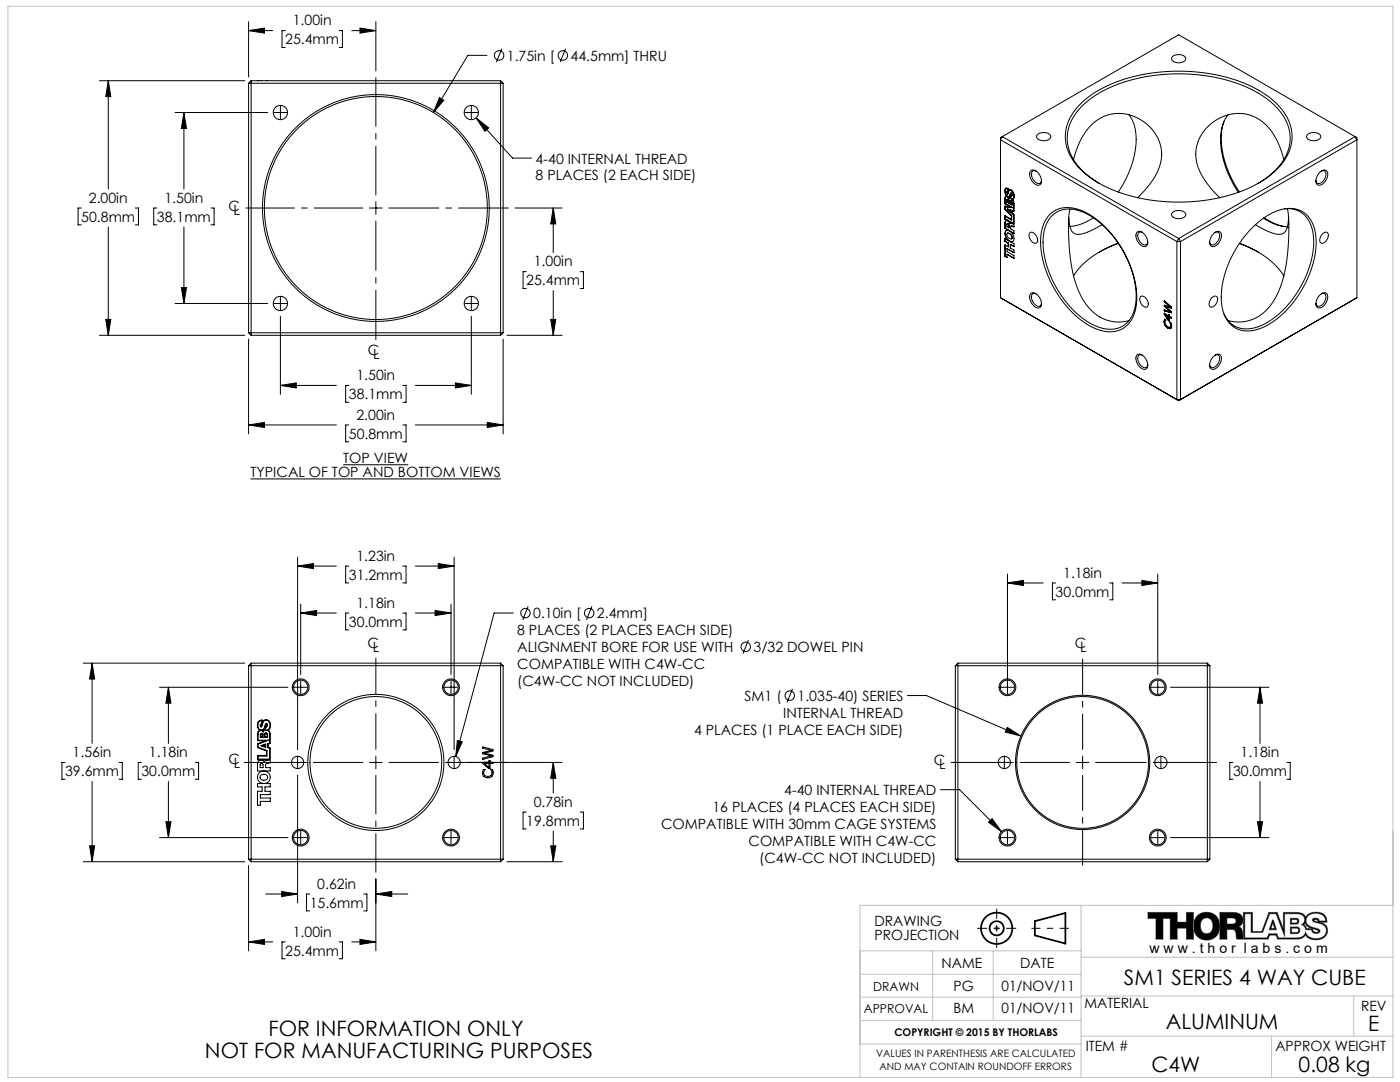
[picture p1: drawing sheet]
<svg xmlns="http://www.w3.org/2000/svg" width="279mm" height="216mm" viewBox="0 0 279 216" stroke-linecap="round" stroke-linejoin="round" font-family="sans-serif">
<g fill="none" stroke="#000" stroke-width=".2">
<path d="M19.8 16.1h29M21.6 16.1l.5 3.2h-1zM21.6 16.1v21.6M49.6 6.1l3.2-.5v1zM49.6 4.3v11M49.6 16.6v49.8M49.6 16.6h50.8M49.6 6.1h4.8M50.1 16.1v50.8M50.1 16.1l-.5 .5M50.1 16.1h49.8M51.5 16.1h.1"/>
<path d="M52.1 16.1h.1M53.3 16.1h.1M56.9 6.1h-.6v3.4h.6M67.7 6.1h.6v3.4h-.6M70.2 6.1h4.8M71.8 5.6l3.2 .5-3.2 .5zM75 4.3v9.9M87.7 19.5l.9 .5-2.1 2.5zM97.2 11h-3.8l-6.9 11.5M99.9 16.1v50.8M99.9 16.1l.5 .5M100.1 9.7l-1 2.7"/>
<path d="M100.4 16.6v49.8M112.9 9.7l-1.1 2.7M234 11.3a1.78 1.78 0 0 1 2.7 .4 1.62 1.62 0 0 1-2.5 .6l-.4-.5zM34.9 22.5h18.5M36.7 22.5l.5 3.1h-1zM36.7 22.5v15.2M54.7 22.5h2.5M56 21.2v2.5M92.8 22.5h2.5M94.1 21.2v2.5M95 23.5l2.5 2-.7 .7zM95 23.5l7.3 8h3.8"/>
<path d="M200 27.3l-.3 .6 35.2 20.3M200 27.3l35.2 20.3M200 27.3l-.3 .2v31.9M200 27.3l35.2-20.4 35.6 20.6v31.9M200.6 38.1l.1-.5 .2-.1 .3 .1v.6M200.6 38.1l.3 1M200.6 38.1h.1M200.6 39.7h.1M200.6 39.7v.9M200.7 39.1l-.1 .6M200.8 37.5l-.2 .6M200.8 39.2l.3 .1"/>
<path d="M200.8 39.2h.1M200.8 37.6l.4 .1M200.9 39.1l-.2 .1-.1 .5M201 38.4l.1 .3M201 39.9l.1-.2 .2 .2 .1 .6-.4-.2M201 38.4h.1M201 39.9h.1M201 39.9v.4M201 39.7v.2M201 38.1v.3M201.1 39.3l-.3-.1-.1 .3v1.1l1.5 .9-1.5-.3M201.1 39.3l.3 .4"/>
<path d="M201.1 39.3h.1M201.1 38.7h.1M201.1 38.3h.1M201.1 38.3v.3l.1-.3M201.1 38.6h.1M201.1 37.7l-.2-.1a.96 .96 0 0 0 .5 1.6l.2-.3M201.1 38.2h-.1v.2M201.2 38.3h.1M201.2 38.3h-.1M201.2 37.7l-.1 .5M201.2 37.7h-.1M201.2 38.2h-.1"/>
<path d="M201.2 39.9l.1 .2M201.2 39.9l-.1 .4 .2 .1M201.2 39.9h-.1M201.2 39.9h.1M201.2 38.3l-.1 .3M201.2 38.2l.2-.3a1.2 1.2 0 0 1 .8 1.9h-.1M201.2 38.2h.1M201.2 39.3l.2 .2M201.3 38.2h-.1M201.4 39.2h.1M201.5 37.8l-.2 .4M201.5 39.5h-.1"/>
<path d="M201.5 38h.3M201.5 39.6h.2M201.5 39.3h-.3M201.6 38.9l.1-.4a.31 .31 0 0 1 .3 .3 .31 .31 0 0 1-.3 .3M201.6 38.9l-.2 .3M201.6 38.9h.1M201.7 39l-.2 .3h-.3M201.7 39.5h-.3M201.7 39h.1M201.7 39v.5M201.7 39.5h.1M201.7 39.1h.2"/>
<path d="M201.7 39.1v.5l-.3 .1-.3-.4M201.8 38.5l-.2 .4M201.8 38h-.3l-.4 .7M201.8 38l.3 .3 .2 .8M201.8 38h.1M201.8 38.6h.1M201.8 38.6l-.1 .4M201.8 38.6l.1 .3M201.9 39.7l.3 .5 .1 .4M201.9 39.7l.3 .4 .1 .5M201.9 38.9l-.2 .1M201.9 38.9l-.1 .1"/>
<path d="M201.9 38.9h.1M202.1 39.8l.3 .8v1.5h-.3M202.2 39.6l-.1 .1M202.2 39.7l-.1 .1M202.3 39.1l-.1 .5-.3 .1M202.3 39.1l-.2 .5M202.3 39.1h.1M205.7 34a1.65 1.65 0 0 1 2 1.5 .89 .89 0 0 1 .2 1 .89 .89 0 0 1-.9 .4 2.16 2.16 0 0 1-1.3-2.9zM206.8 34.1a.64 .64 0 0 0-.8 .1 .64 .64 0 0 0-.1 .8 1.58 1.58 0 0 0 1.7 1.5l.2-.5M207.1 26.9a1.78 1.78 0 0 1 2.6 .3 1.62 1.62 0 0 1-2.4 .6l-.4-.5zM214.3 31.8a12.6 12.6 0 0 1 5.2-8.2 8.5 8.5 0 0 1 12.3 8 13.7 13.7 0 0 1-4.8 7.8M215.8 20.6a26.3 26.3 0 0 1 15.6-6.2 33.7 33.7 0 0 1 20.5 4.1 11.5 11.5 0 0 1 5.9 8 9.6 9.6 0 0 1-4.2 8.4 30.2 30.2 0 0 1-18.6 5.4 30.5 30.5 0 0 1-17.8-5.1 10.1 10.1 0 0 1-4.6-8.4 9.5 9.5 0 0 1 3.2-6.2z"/>
<path d="M219.4 36.6a11.7 11.7 0 0 1-6.4-8.1 9.3 9.3 0 0 1 4-8.3 29.4 29.4 0 0 1 18.4-5.5 30 30 0 0 1 17.6 5.1 9.9 9.9 0 0 1 4.5 8.3 10.8 10.8 0 0 1-5.7 8l-.7 .5M225.3 22.9a9.4 9.4 0 0 1 1.2 7.6 21.4 21.4 0 0 1-3.3 7.8M244.3 24.2a14.8 14.8 0 0 0 1.4 11.2l1.6 2.9M245.1 22.9a9 9 0 0 0-1.3 7.3 21.2 21.2 0 0 0 3.3 8.2M256.2 31.8a12.2 12.2 0 0 0-5.7-8.4 8.5 8.5 0 0 0-11.9 7.3 10.9 10.9 0 0 0 3.3 7.2l1.5 1.5M260.9 26.9a1.78 1.78 0 0 1 2.7 .3 1.62 1.62 0 0 1-2.4 .6l-.4-.3zM263.4 34.4a.86 .86 0 0 1 .8-.5 .86 .86 0 0 1 .7 .5 2.25 2.25 0 0 1-1.7 2.6 1.18 1.18 0 0 1-.3-1.9zM263.7 34.1a.64 .64 0 0 1 .8 .1 .64 .64 0 0 1 .1 .8 1.58 1.58 0 0 1-1.7 1.5l-.3-.5M16.2 41.5h-.6v3.4h.6M21.6 45.3v21.6M27 41.5h.6v3.4h-.6M31.3 41.5h-.6v3.4h.6"/>
<path d="M36.2 57.4h1l-.5 3.2zM36.7 45.3v15.3M42.1 41.5h.6v3.4h-.6M56 59.3v2.5M73.7 41.5h2.6M75 40.2v2.6M94.1 59.3v2.5M102.8 41.5h9.4M105 54.2h-.6v3.4h.6M110.4 41.5l.5 3.2h-1zM110.4 41.5v8.9M110.4 58v8.9"/>
<path d="M115.8 54.2h.6v3.4h-.6M199.7 59.4l35.5 20.5M199.7 59.4l.3 .2M200.6 46.6l.2 .8 .7 .7M200.6 46.6l.1-.5a1.19 1.19 0 0 1 1.6 1v.2a.59 .59 0 0 1-.1 .8 .59 .59 0 0 1-.7 0M200.6 44.5v-.3a.54 .54 0 0 1 .6-.1 .54 .54 0 0 1 .3 .5M200.6 43.7v-.7l1.2 .8M200.6 48.2v-.6l1.8 1v.6l-.8-.4M200.6 48.2l.6 .3M200.6 40.6l1.1 .7M200.6 41.8l1.2 1.2M200.6 43.7l1.7 1"/>
<path d="M200.6 44.5v1.1M200.6 40.6h.1M200.6 45.5v.1M200.6 41.7v.1M200.6 44.5h.1M200.6 46.6h.1M200.6 48.1v.1M200.6 51.1h.1M200.7 41.2v.5l1.2 1.3v.9l-1.2-.7M200.7 43.2v.5l1.6 .9M200.7 41.2h.1M200.7 43.2h.1"/>
<path d="M200.8 44l-.2 .5M200.8 46l-.2 .6M201 50.7v.7l-.4-.3M201 49.6v.6l1.4 .8v.6l-1.4-.9M201 40.3h.1M201 49.6h.1M201 50.7h.1M201 44.6h.2M201 44.6h.1M201 46.5l.5 .1M201.1 41.7l.6 .1v.6zM201.1 41.7v.1"/>
<path d="M201.1 44.6l.2 .4M201.1 44.6l-.1 .1-.1 .5 .4 .3M201.2 44.6l.2 .4M201.2 44.6h-.1M201.2 49.2l-.6-.3v2.2M201.2 48.5v.7M201.2 48.5h.1M201.2 49.2h.1M201.3 41.8l.4 .1M201.3 41.8l.3 .4M201.3 41.8h.1M201.3 40.1v.3"/>
<path d="M201.3 40.1h.1M201.4 45l-.1 .5M201.4 45h-.1M201.4 45.5h-.1M201.5 46.6l-.4-.1a.73 .73 0 0 0 .1 .9 .73 .73 0 0 0 .8 .1v-.1M201.5 46.6l.4 .4 .1 .4M201.5 46.6h.1M201.5 48.1l.6 .1M201.5 48.1h.1M201.5 44.6h.1M201.5 44.6l.2-.1 .6 .2M201.5 40.2l.1-.1a.31 .31 0 0 1 .3 0 .31 .31 0 0 1 .1 .3v.5l-.5-.2"/>
<path d="M201.6 40.2h-.1M201.6 40.2l-.1 .5M201.6 40.6l-.1 .1M201.6 44.5l-.1 .1M201.6 40v.2M201.6 48.8v.7l.8 .4v.5l-1.4-.8M201.6 48.8h.1M201.7 41.9l-.1 .3M201.7 41.9h-.1M201.7 42.2h-.1M201.7 41.3l-1.1-.2v.7M201.7 40.1h.1"/>
<path d="M201.8 45.1l.3 .1M201.8 40.1l.1 .3M201.8 40.1l-.2 .1v.4l.3 .2M201.8 40.1h.1M201.9 43l-.1 .8M201.9 43h-.1M201.9 43.8h-.1M201.9 40.4v.4M201.9 40.4h.1M201.9 40.8h.1M202 42.6l.3 .3M202 47.4l-.1 .3"/>
<path d="M202 47.4h.1M202 42.6h.1M202.1 45.2l.3 .1M202.1 45.2l-.4-.1v.6l.7 .4v.5l-1.8-1M202.1 45.2h.1M202.1 42.1v.5l.3 .3v2.4M202.1 42.1h.1M202.3 42h-.3v.6M202.3 40.6v1.4M202.3 42.9v1.7M202.3 40.6h.1M205.5 46.5a1.05 1.05 0 0 1 1.4 .8 .76 .76 0 0 1-.3 1.2 1.6 1.6 0 0 1-1.1-2z"/>
<path d="M205.7 58.5a1.65 1.65 0 0 1 2 1.5 .89 .89 0 0 1 .2 1 .89 .89 0 0 1-.9 .4 2.16 2.16 0 0 1-1.3-2.9zM206.8 58.6a.64 .64 0 0 0-.8 .1 .64 .64 0 0 0-.1 .8 1.58 1.58 0 0 0 1.7 1.5l.2-.5M209.6 42.7a5.8 5.8 0 0 1 6.7-.5 20.8 20.8 0 0 1 10.1 13.3 10.6 10.6 0 0 1-1 8.9 5.3 5.3 0 0 1-6.3 1.4 19.1 19.1 0 0 1-9.8-10.5 14.6 14.6 0 0 1-1-10.5l.4-1zM210.1 42.9a5.8 5.8 0 0 1 6.7-.3 20.1 20.1 0 0 1 9.9 17.4 5.6 5.6 0 0 1-4.1 5.6 9.4 9.4 0 0 1-7.5-2.9 20.6 20.6 0 0 1-6.9-15 6.9 6.9 0 0 1 1.9-4.8zM213.3 43.4a3.9 3.9 0 0 0 1.1 3.2 4.3 4.3 0 0 0 3.5-.7l2-1.1M213.5 41.7a37.1 37.1 0 0 0 1.7 16.2 9.2 9.2 0 0 0 7.4 6.3h1.5l1.2-.2M218.2 43.4a9.3 9.3 0 0 1-4.7 1.8M219.4 50.3l3.8-1.8a17.2 17.2 0 0 0-9 6.6M227 46.3a1.65 1.65 0 0 1 2 1.4 .89 .89 0 0 1 .1 1 .89 .89 0 0 1-.9 .5 2.16 2.16 0 0 1-1.2-2.9zM227.6 59.2a1.05 1.05 0 0 1 1.4 .8 .76 .76 0 0 1-.4 1.3 1.6 1.6 0 0 1-1-2.1zM228 46.4a.64 .64 0 0 0-.8 .1 .64 .64 0 0 0-.1 .7 1.58 1.58 0 0 0 1.7 1.6l.3-.5M234 42.4a1.78 1.78 0 0 1 2.7 .4 1.62 1.62 0 0 1-2.5 .6l-.4-.4z"/>
<path d="M234.9 48.2h.7M234.9 48.2v31.5h.7M235.2 47.6l-.3 .6M235.2 47.6l.4 .6M235.2 47.6l35.2-20.3 .4 .6-35.2 20.3M235.6 48.2v31.5M241.8 59.5a.66 .66 0 0 1 1-.4 .66 .66 0 0 1 .1 1 1.18 1.18 0 0 1-1.5 1.1 1.43 1.43 0 0 1 .4-1.7zM242.1 46.7a.86 .86 0 0 1 .8-.6 .86 .86 0 0 1 .8 .6 2.25 2.25 0 0 1-1.7 2.5 1.18 1.18 0 0 1-.3-1.8zM242.5 46.4a.64 .64 0 0 1 .8 .1 .64 .64 0 0 1 .1 .7 1.58 1.58 0 0 1-1.7 1.6l-.3-.5M247.3 48.6l3.8 1.7M247.4 48.5a17.5 17.5 0 0 1 8.8 6.5M250.2 45.2a10.5 10.5 0 0 1 8.1-3.6 5.3 5.3 0 0 1 4.2 4.9 19.3 19.3 0 0 1-4.7 14.3 12.8 12.8 0 0 1-8.7 5.2 5.2 5.2 0 0 1-5.2-4.9 19.3 19.3 0 0 1 4.7-14.2z"/>
<path d="M252.2 43.5a9.1 9.1 0 0 0 4.7 1.8M252.3 43.4a10.5 10.5 0 0 0 4.1 1.8M256.4 41.7a5 5 0 0 1 5.6 4.5 17.9 17.9 0 0 1-3.5 12.8 15 15 0 0 1-8.5 6.5 4.8 4.8 0 0 1-5.7-2.9M256.9 41.6a36.7 36.7 0 0 1-1.6 16.4 9.1 9.1 0 0 1-7.7 6.3l-2.5-.3M257.2 43.5a4.9 4.9 0 0 1-.9 2.9 2.43 2.43 0 0 1-2.6 0l-3.2-1.6M263.4 58.9a.86 .86 0 0 1 .8-.5 .86 .86 0 0 1 .7 .5 2.25 2.25 0 0 1-1.7 2.6 1.18 1.18 0 0 1-.3-1.9zM263.7 58.6a.64 .64 0 0 1 .8 .1 .64 .64 0 0 1 .1 .8 1.58 1.58 0 0 1-1.7 1.5l-.3-.5M263.9 46.7a.66 .66 0 0 1 .9-.3 .66 .66 0 0 1 .2 1 1.18 1.18 0 0 1-1.5 1 1.43 1.43 0 0 1 .4-1.7zM270.8 59.4l-35.6 20.5M270.8 59.4l-.4 .2M19.8 66.9h29M21.1 63.7h1l-.5 3.2z"/>
<path d="M34.9 60.6h18.5M49.6 67.7v18.9M49.6 66.4h50.8M49.6 66.4l.5 .5M50.1 66.9h49.8M54.7 60.6h2.5M56 76.9l3.1-.5v1zM56 76.9h11.1M56 63.1v15.6M69.6 76.9h-.6v3.4h.6M80.4 76.9h.6v3.4h-.6M82.9 76.9h11.2"/>
<path d="M90.9 76.4l3.2 .5-3.2 .5zM92.8 60.6h2.5M94.1 63.1v15.6M100.4 67.7v18.9M100.4 66.4l-.5 .5M101.2 66.9h11M109.9 63.7h1l-.5 3.2zM227 70.8a1.65 1.65 0 0 1 2 1.4 .89 .89 0 0 1 .1 1 .89 .89 0 0 1-.9 .5 2.16 2.16 0 0 1-1.2-2.9zM228 70.9a.64 .64 0 0 0-.8 .1 .64 .64 0 0 0-.1 .7 1.58 1.58 0 0 0 1.7 1.6l.3-.5M232.3 64.2l.2 .7M232.3 64.2h.1M232.4 60.2l1.2 1"/>
<path d="M232.4 61.1v-.2l1.2 .3M232.4 60.2v-.2l1.4 1.2v.3l-1.2-.3M232.4 62v-.2l1.2 .3M232.4 62.7v-.2l.8 .5M232.4 61.1l1.2 1M232.4 62l1.4 .4M232.4 62.7l.8 1.3M232.4 60v.2M232.4 60.9v.2M232.4 61.8v.2M232.4 62.5v.2M232.4 60.2h.1"/>
<path d="M232.4 61.1h.1M232.4 62h.1M232.4 62.7h.1M232.4 63.7l-.1 .5M232.4 63.7l.3 .1M232.5 63.7l-.2 .5M232.5 64.9l.6 .5M232.5 64.9h.1M232.6 62.8l.6 .4M232.6 62.8l.6 1M232.6 61.2l1.2 1v.2M232.6 61.2l1.2 .3"/>
<path d="M232.6 62.8h.1M232.7 63.9a.95 .95 0 0 0 .8 1.4M232.7 63.8v.1M233.1 65.4h.1M233.2 64l.2 .1M233.2 64h.1M233.2 63v-.3l.2 .1v.3l.4 .2v.2M233.3 63.2l-.1 .6M233.3 63h-.1M233.3 63.2h-.1M233.3 63.8h-.1M233.4 63.3v.8l-.2-.1"/>
<path d="M233.4 63.3l.4 .2M233.5 64.3l.2 .7M233.5 64.3a.76 .76 0 0 1 0 1.3l-.4-.2M233.5 64.3h.1M233.6 65.3h-.1M233.7 65l-.2 .3M233.7 65l-.1 .3M233.7 65h.1M235.6 79.7l-.4 .2M242.1 71.2a.86 .86 0 0 1 .8-.6 .86 .86 0 0 1 .8 .6 2.25 2.25 0 0 1-1.7 2.5 1.18 1.18 0 0 1-.3-1.8zM242.5 70.9a.64 .64 0 0 1 .8 .1 .64 .64 0 0 1 .1 .7 1.58 1.58 0 0 1-1.7 1.6l-.3-.5M49.6 84.8l3.2-.5v1z"/>
<path d="M49.6 84.8h17.5M50 95.6h50M68.5 92.7h13M69.6 84.8h-.6v3.4h.6M80.4 84.8h.6v3.4h-.6M82.9 84.8h17.5M97.2 84.3l3.2 .5-3.2 .5zM59.4 113l3.2-.6v1.1zM59.4 111.2v38.4M59.4 113h7.7M69.6 113h-.6v3.3h.6M80.4 113h.6v3.3h-.6"/>
<path d="M82.9 113h7.7M87.5 112.4l3.1 .6-3.1 .5zM90.6 111.2v38.4M201.1 116.3l3.1-.5v1zM201.1 114.5v23.9M201.1 116.3h7.1M210.7 116.3h-.7v3.4h.7M221.4 116.3h.7v3.4h-.7M223.9 116.3h7.2M227.9 115.8l3.2 .5-3.2 .5zM231.1 114.5v20.1M16.6 132.3h32.2"/>
<path d="M18.4 132.3l.5 3.2h-1zM18.4 132.3v16M31.8 137.1h25.7M33.6 137.1l.5 3.2h-1zM33.6 137.1v11.2M49.6 132.8h50.8M49.6 132.8v38.6M50.1 132.3v39.6M50.1 132.3h49.8M50.1 132.3l-.5 .5M58.7 137.1h2.6M60 122.3l3.2-.5v1z"/>
<path d="M60 122.3h7.1M60 120.5v14.1M60 135.9v2.5M69.6 122.3h-.6v3.4h.6M80.4 122.3h.6v3.4h-.6M82.9 122.3h7.1M86.8 121.8l3.2 .5-3.2 .5zM88.7 137.1h2.6M90 120.5v14.1M90 135.9v2.5M99.9 132.3v39.6M99.9 132.3l.5 .5"/>
<path d="M100.4 132.8v38.6M102.4 122.3h-3.8l-7.7 28.7M105.4 121l-1.1 2.7M118.1 121l-1 2.7M149.4 127.7l-1.1 2.7M158.2 137.5l-1.1 2.6M181.1 138.8h3.8l18.8 8.1M190.7 132.8h50.8M190.7 132.8v38.6M191.2 132.3h49.8M191.2 132.3v39.6M191.2 132.3l-.5 .5"/>
<path d="M199.8 137.1h2.5M229.8 137.1h2.5M231.1 135.9v2.5M233.6 137.1h19.6M241 132.3v39.6M241 132.3l.5 .5M241.5 132.8v38.6M251.5 137.1l.5 3.2h-1zM251.5 137.1v11.2M13 152.1h-.6v3.4h.6M18.4 155.9v16M23.8 152.1h.6v3.4h-.6"/>
<path d="M28.2 152.1h-.6v3.4h.6M33.6 155.9v11.2M39 152.1h.6v3.4h-.6M51.4 156.3h2.5v.7h-1v.9h1v.7h-1.9v.6h1.9v.7h-1.9v.8h-.6v-2.8h.9v-.9h-.9zM51.6 143.9l.7-.2v.7a.85 .85 0 0 1 1-.8 .85 .85 0 0 1 .7 1.1l-.1 .6-.4 .4 .3 .2 .1 .6v1.8l-.3 .2v.6l.3 .2v2.9l-.2 .1a.51 .51 0 0 0-.7 .4v.5h.9v.6h-2.5v-1.3a.73 .73 0 0 1 .4-.8 .73 .73 0 0 1 .9 .3 1.15 1.15 0 0 1 1.1-.4h-2.4v-.9h1.8v-.8l-1.8-.7v-.8l1.6-.6h-1.6v-1.7l.4-.4a1.27 1.27 0 0 1-.2-1.8zM51.7 144l.5-.2v.6a.3 .3 0 0 0-.3 .3 .3 .3 0 0 0 .3 .3 1.39 1.39 0 0 1 .9-1.3 1.04 1.04 0 0 1 .8 1 1.04 1.04 0 0 1-.7 1l.4 .2 .2 .4v2l-.4 .1v.8l.4 .1v2.2h-2.3v-.6h1.8v-1.1l-1.8-.7v-.6l2.2-.8h-2.2v-1.1a.58 .58 0 0 1 .3-.7 .58 .58 0 0 1 .7 .2l.5-.4v-.6a.37 .37 0 0 0 .4-.4 .37 .37 0 0 0-.4-.3 1.45 1.45 0 0 1-.8 1.3 .99 .99 0 0 1-.5-1.7zM52 152.4h.4l.1 .8h-.6zM52 146.4a.28 .28 0 0 1 .3-.1 .28 .28 0 0 1 .2 .3v.5h-.6zM52.1 154.7a.71 .71 0 0 1 1-.1 .71 .71 0 0 1 .1 .9 .71 .71 0 0 1-.9 .1 .71 .71 0 0 1-.2-.9zM52.1 144.6l.2-.1-.2 .4zM52.1 148.7l.9-.2v.6zM52.1 146.5l.3 .1v.4h-.3z"/>
<path d="M52.4 148.8l.5-.2v.4zM52.7 152h.1M52.9 146.3a.33 .33 0 0 1 .3 0 .33 .33 0 0 1 .2 .3v.5h-.6zM52.9 145v.6l-.4 .3-.2-.2 .4-.2zM53 146.4l.3 .1v.5h-.4zM53.1 144.5a.29 .29 0 0 1 .2 .3 .29 .29 0 0 1-.4 .2zM58.1 152.1h2.6M59.4 150.9v2.5M59.4 154.7v25.5M73.7 152.1h2.6M75 150.9v2.5M89.4 152.1h2.5"/>
<path d="M90.6 150.9v2.5M91.3 147.8l1 .2-1.4 3zM93.2 152.1h19M96.3 149l2.1 .6v.3l-1.7 .4 1.7 .4v.3l-2.1 .5v-.2l1.7-.5-1.7-.4v-.3l1.8-.4-1.8-.4zM96.3 152.1h1.3v-.3h.2v.3h.6v.3h-.6v.9h-.3l-1.2-1zM96.5 153.5h.3a.82 .82 0 0 0 0 1.2 .82 .82 0 0 0 1.1 0 .82 .82 0 0 0 0-1.2h.3a1.08 1.08 0 0 1-.8 1.7 1.08 1.08 0 0 1-.9-1.7zM96.7 152.4h.9v.7zM110.4 152.1l.5 3.2h-1zM110.4 152.1v6.1M187.7 157.6h3.8l8.4 8.4M199.2 152.1h2.5M200.4 150.9v2.5"/>
<path d="M201 145.1l2.7 1.8-3.1-.8zM214.8 152.1h2.5M216.1 150.9v2.5M230.4 152.1h2.6M231.7 150.9v2.5M246.1 152.1h-.7v3.4h.7M251.5 155.9v11.2M256.8 152.1h.7v3.4h-.7M16.6 171.9h32.2M17.9 168.8h1l-.5 3.1zM31.8 167.1h25.7M33.1 164h1l-.5 3.1z"/>
<path d="M49.6 171.4h50.8M49.6 172.7v17M49.6 171.4l.5 .5M50.1 171.9h49.8M53 178.4h6.4M56.2 177.9l3.2 .5-3.2 .5zM58.7 167.1h2.6M60 165.9v2.5M61.8 178.4h-.6v3.4h.6M72.6 178.4h.6v3.4h-.6M75 178.4l3.2-.5v1zM75 175.4v14.3"/>
<path d="M75 178.4h6.4M88.7 167.1h2.6M90 165.9v2.5M100.4 171.4l-.5 .5M101.2 171.9h11M105 162h-.6v3.4h.6M109.9 168.8h1l-.5 3.1zM110.4 165.8v6.1M115.8 162h.6v3.4h-.6M190.7 171.4h50.8M190.7 171.4l.5 .5M191.2 171.9h49.8"/>
<path d="M198 163.3l1.9 2.7-2.6-1.9zM199.8 167.1h2.5M201.1 165.9v2.5M229.8 167.1h2.5M231.1 165.9v2.5M233.6 167.1h19.6M241.5 171.4l-.5 .5M251 164h1l-.5 3.1zM49.6 187.9l3.2-.5v1.1zM49.6 187.9h4.8M56.9 187.9h-.6v3.4h.6M67.7 187.9h.6v3.4h-.6"/>
<path d="M70.2 187.9h4.8M71.8 187.4l3.2 .5-3.2 .6z"/>
<circle cx="99.6" cy="11.1" r=".94"/>
<circle cx="112.3" cy="11.1" r=".94"/>
<circle cx="56" cy="22.5" r="1.42"/>
<circle cx="94.1" cy="22.5" r="1.42"/>
<circle cx="75" cy="41.5" r="22.3"/>
<circle cx="75" cy="41.5" r="22.6"/>
<circle cx="56" cy="60.6" r="1.42"/>
<circle cx="94.1" cy="60.6" r="1.42"/>
<circle cx="60" cy="137.1" r="1.42"/>
<circle cx="60" cy="137.1" r="1.68"/>
<circle cx="90" cy="137.1" r="1.42"/>
<circle cx="90" cy="137.1" r="1.68"/>
<circle cx="104.9" cy="122.3" r=".94"/>
<circle cx="117.6" cy="122.3" r=".94"/>
<circle cx="148.8" cy="129.1" r=".94"/>
<circle cx="157.6" cy="138.8" r=".94"/>
<circle cx="201.1" cy="137.1" r="1.42"/>
<circle cx="201.1" cy="137.1" r="1.68"/>
<circle cx="231.1" cy="137.1" r="1.42"/>
<circle cx="231.1" cy="137.1" r="1.68"/>
<circle cx="52.7" cy="155.1" r="1.27"/>
<circle cx="59.4" cy="152.1" r="1.22"/>
<circle cx="75" cy="152.1" r="13.1"/>
<circle cx="75" cy="152.1" r="13.6"/>
<circle cx="90.6" cy="152.1" r="1.22"/>
<circle cx="200.4" cy="152.1" r="1.22"/>
<circle cx="216.1" cy="152.1" r="13.1"/>
<circle cx="216.1" cy="152.1" r="13.4"/>
<circle cx="231.7" cy="152.1" r="1.22"/>
<circle cx="60" cy="167.1" r="1.42"/>
<circle cx="60" cy="167.1" r="1.68"/>
<circle cx="90" cy="167.1" r="1.42"/>
<circle cx="90" cy="167.1" r="1.68"/>
<circle cx="201.1" cy="167.1" r="1.42"/>
<circle cx="201.1" cy="167.1" r="1.68"/>
<circle cx="231.1" cy="167.1" r="1.42"/>
<circle cx="231.1" cy="167.1" r="1.68"/>
</g>
<g fill="none" stroke="#000" stroke-width=".35">
<path d="M206.5 183.8l6.1-1.6v6.1l-6.1-1.7z"/>
<circle cx="198.9" cy="185.2" r="3.1"/>
<circle cx="198.9" cy="185.2" r="1.41"/>
</g>
<g fill="none" stroke="#808080" stroke-width=".2">
<path d="M198.4 185.2h1M198.6 184.9l.7 .7M198.9 184.7v1M199.3 184.9l-.7 .7M229.1 182.1h5.8v1.9h1.9v-1.9h1.4v5.3h-1.4v-2.2h-1.9v2.2h-1.4v-4.1h-1.4v4.1h-1.4v-4.1h-1.6zM239 182.7a2.76 2.76 0 0 1 4.4 1.4 2.76 2.76 0 0 1-3.1 3.4 2.86 2.86 0 0 1-1.3-4.8zM239.9 183.5a1.26 1.26 0 0 1 1.6-.2 1.26 1.26 0 0 1 .6 1.4 1.28 1.28 0 0 1-1.3 1.6 1.28 1.28 0 0 1-1.2-1.6l.1-.7zM243.5 182.1h2.7a1.52 1.52 0 0 1 1.8 .9 1.52 1.52 0 0 1-.8 1.9 2.16 2.16 0 0 1 .9 2v.5v-5.3h1.9v3.8h1.8l1.4-3.8h1.7l1.2 3.3v-3.3h2.4a1.75 1.75 0 0 1 2.1 .9 2.61 2.61 0 0 1 4-.1l.2 1.1h-1.5a1.69 1.69 0 0 1 1.7 1.5 1.69 1.69 0 0 1-1.3 1.9 2.61 2.61 0 0 1-3.2-.9 1.67 1.67 0 0 1-1.5 .9h-4l-.3-.8h-1.3l-.3 .8h-6.3l-.1-.5a1.19 1.19 0 0 0-.8-1.4h-1.1v1.9h-1.3zM244.8 183.2h1.2a.61 .61 0 0 1 .7 .5 .61 .61 0 0 1-.7 .7h-1.2zM247.2 184.9h.1M253.9 183.6h.2l.7 1.9h-1.5zM254 184.1l.4 1.2h-.7z"/>
<path d="M257.5 183.2h1.1a.58 .58 0 0 1 .6 .6 .58 .58 0 0 1-.6 .6h-1.1zM257.5 185h1.3a.67 .67 0 0 1 .6 .6 .67 .67 0 0 1-.6 .7h-1.3zM257.8 185.2h.9a.44 .44 0 0 1 .5 .4 .44 .44 0 0 1-.5 .5h-.9zM257.8 183.5h.7a.34 .34 0 0 1 .5 .3 .34 .34 0 0 1-.5 .4h-.7zM260.5 184a1.54 1.54 0 0 0 1.4 1.3h-1.2l-.1-.4-.4-.4zM261.8 185.5a.9 .9 0 0 0 .7 .8 .9 .9 0 0 0 .9-.5l-.2-.4-1.1-.3a1.41 1.41 0 0 1-1.5-1.5 1.41 1.41 0 0 1 1.6-1.3 1.83 1.83 0 0 1 2.3 1.5h-1.2a.74 .74 0 0 0-.6-.6 .74 .74 0 0 0-.8 .4l.1 .2a5.8 5.8 0 0 1 2.5 1.2 1.68 1.68 0 0 1-.2 1.7 1.68 1.68 0 0 1-1.7 .6 1.87 1.87 0 0 1-2.1-1.4 1.55 1.55 0 0 1-1.8 1.3h-3.5l-.4-.9h-1.6l-.3 .8h-4.5v-4.8h1.3v3.8h2.3l1.4-3.8h1.3l1.7 4.5v-4.5h2.2a1.27 1.27 0 0 1 1.4 .4 1.27 1.27 0 0 1 .2 1.5l-.5 .3a1.13 1.13 0 0 1 .9 1h1.2M262 185.3l1.1 .5a.61 .61 0 0 1-.7 .2 .61 .61 0 0 1-.4-.5zM262.2 183.6h.7l.1 .4-.6-.2z"/>
</g>
<path d="M205.8 185.2h7.5" fill="none" stroke="#000" stroke-width=".2" stroke-dasharray="15.2 1.3 1.3 1.3" stroke-dashoffset="13.4" stroke-linecap="butt"/>
<path d="M195 185.2h7.8M198.9 181.3v7.8" fill="none" stroke="#000" stroke-width=".2" stroke-dasharray="15.2 1.3 1.3 1.3" stroke-dashoffset="13.2" stroke-linecap="butt"/>
<g fill="none" stroke="#c0c0c0" stroke-width=".2">
<path d="M1.6 1.3h276.4v213.7h-276.4zM171.6 189.7h44.1M171.6 199h44.1M171.6 194.4h44.1M186.1 189.7v13.9M198.2 189.7v13.9M215.7 198.7h62.3M215.7 180.7v34.3M215.7 191h62.3M270.2 198.7v8.1M278 180.7h-106.4v34.3M171.6 203.6h44.1"/>
<path d="M171.6 208.3h44.1M215.7 206.8h62.3M253.7 206.8v8.2"/>
</g>
<path d="M240 183.5a1.29 1.29 0 0 1 1.5-.1 1.29 1.29 0 0 1 .5 1.4 1.27 1.27 0 0 1-1.3 1.5 1.27 1.27 0 0 1-1.1-1.6l.1-.7zM238.9 182.8a2.8 2.8 0 0 0-.4 3.5 2.8 2.8 0 0 0 3.3 1.1 2.79 2.79 0 0 0 1.5-3.8 2.79 2.79 0 0 0-3.9-1.2zM229.1 182.1h5.8v1.9h1.9v-1.9h1.4v5.3h-1.4v-2.2h-1.9v2.2h-1.4v-4.1h-1.4v4.1h-1.4v-4.1h-1.6zM243.5 182.1h2.7a1.53 1.53 0 0 1 1.8 .9 1.53 1.53 0 0 1-.8 1.9l.4 .2 .3 .5 .2 1.8h-1.3l-.2-1.5-.3-.3-.4-.1h-1.1v1.9h-1.3zM244.8 183.2v1.2h1.4l.4-.3v-.5l-.2-.3zM262.2 183.6h.7l.1 .4-.7-.2zM260.5 184a1.54 1.54 0 0 0 1.4 1.3h-1.2l-.2-.6a.36 .36 0 0 1 0-.6zM248.1 182.1v5.3h5l.3-.8h1.3l.3 .8h4a1.71 1.71 0 0 0 1.5-.9 2.61 2.61 0 0 0 4.4-.3 1.67 1.67 0 0 0-1.6-2.2h1.5a1.92 1.92 0 0 0-2.5-2 2.14 2.14 0 0 0-1.7 1 1.79 1.79 0 0 0-2.1-.9h-2.4v3.3l-1.2-3.3h-1.7l-1.4 3.8h-1.8v-3.8zM248.4 182.3h1.3v3.8h2.3l1.4-3.8h1.3l1.7 4.5v-4.5h2.2a1.3 1.3 0 0 1 1.7 1.5l-.2 .4-.4 .3 .6 .4 .3 .6h1.2l.1 .5 .6 .3 .6-.1 .3-.3a.66 .66 0 0 0-.8-.7 1.89 1.89 0 0 1-1.9-1.3 1.71 1.71 0 0 1 2.2-1.7 1.58 1.58 0 0 1 1.6 1.6h-1.2l-.1-.4-.4-.2-.8 .2v.4l.8 .3a1.79 1.79 0 0 1 1.9 1.4 1.85 1.85 0 0 1-2.4 1.8 1.79 1.79 0 0 1-1.8-1.4 1.56 1.56 0 0 1-1.8 1.3h-3.5l-.4-.9h-1.6l-.3 .8h-4.5zM262 185.3l1 .4 .1 .2-.3 .1-.6-.1-.2-.2zM253.9 183.6l-.6 1.9h1.5l-.7-1.9zM254 184.1l.4 1.2h-.7zM257.5 183.2l1.5 .1 .2 .3v.5l-.5 .3h-1.2zM257.8 183.5v.7h.8l.3-.2-.1-.5zM257.5 185h1.6l.3 .4-.1 .6-.4 .3h-1.4zM257.8 185.2v.9h1l.4-.3v-.3l-.3-.2z" fill-rule="evenodd" fill="#000"/>
<path d="M75 149.6v-18.4" fill="none" stroke="#000" stroke-width=".2" stroke-dasharray="15.2 1.3 1.3 1.3" stroke-dashoffset="8" stroke-linecap="butt"/>
<path d="M75 44v23.8M72.5 152.1h-23.8M213.5 152.1h-23.7" fill="none" stroke="#000" stroke-width=".2" stroke-dasharray="15.2 1.3 1.3 1.3" stroke-dashoffset="5.3" stroke-linecap="butt"/>
<path d="M75 154.7v19.4" fill="none" stroke="#000" stroke-width=".2" stroke-dasharray="15.2 1.3 1.3 1.3" stroke-dashoffset="7.4" stroke-linecap="butt"/>
<path d="M77.6 41.5h23.9M77.6 152.1h23.8" fill="none" stroke="#000" stroke-width=".2" stroke-dasharray="15.2 1.3 1.3 1.3" stroke-dashoffset="5.2" stroke-linecap="butt"/>
<path d="M75 39v-23.6M72.5 41.5h-23.5" fill="none" stroke="#000" stroke-width=".2" stroke-dasharray="15.2 1.3 1.3 1.3" stroke-dashoffset="5.4" stroke-linecap="butt"/>
<path d="M216.1 149.6v-18.2M216.1 154.7v18" fill="none" stroke="#000" stroke-width=".2" stroke-dasharray="15.2 1.3 1.3 1.3" stroke-dashoffset="8.1" stroke-linecap="butt"/>
<path d="M218.6 152.1h24.3" fill="none" stroke="#000" stroke-width=".2" stroke-dasharray="15.2 1.3 1.3 1.3" stroke-dashoffset="5" stroke-linecap="butt"/>
<path d="M33.6 137.1l.5 3.2h-1zM33.1 164h1l-.5 3.1zM18.4 132.3l.5 3.2h-1zM17.9 168.8h1l-.5 3.1zM49.6 187.9l3.2-.5v1.1zM71.8 187.4l3.2 .5-3.2 .6zM56.2 177.9l3.2 .5-3.2 .5zM75 178.4l3.2-.5v1zM60 122.3l3.2-.5v1zM86.8 121.8l3.2 .5-3.2 .5zM59.4 113l3.2-.6v1.1zM87.5 112.4l3.1 .6-3.1 .5zM109.9 168.8h1l-.5 3.1zM110.4 152.1l.5 3.2h-1zM91.3 147.8l-.4 3.2 1.4-3zM49.6 84.8l3.2-.5v1zM97.2 84.3l3.2 .5-3.2 .5zM56 76.9l3.1-.5v1zM90.9 76.4l3.2 .5-3.2 .5zM21.1 63.7h1l-.5 3.2zM21.6 16.1l.5 3.2h-1zM36.7 22.5l.5 3.1h-1zM36.2 57.4h1l-.5 3.2zM71.8 5.6l3.2 .5-3.2 .5zM49.6 6.1l3.2-.5v1zM109.9 63.7h1l-.5 3.2zM110.4 41.5l.5 3.2h-1zM87.7 19.5l-1.2 3 2.1-2.5zM95 23.5l1.8 2.7 .7-.7zM201 145.1l-.4 1 3.1 .8zM198 163.3l-.7 .8 2.6 1.9zM201.1 116.3l3.1-.5v1zM227.9 115.8l3.2 .5-3.2 .5zM251.5 137.1l.5 3.2h-1zM251 164h1l-.5 3.1z" fill="#000"/>
<g font-size="4.2">
<text x="224.3" y="196.6">SM1 SERIES 4 WAY CUBE</text>
<text x="53.6" y="206.8">FOR INFORMATION ONLY</text>
<text x="232.6" y="205.3">ALUMINUM</text>
<text x="273.1" y="205.8">E</text>
<text x="40.9" y="211">NOT FOR MANUFACTURING PURPOSES</text>
<text x="229.8" y="213.9">C4W</text>
<text x="259.2" y="213.9">0.08 kg</text>
</g>
<g font-size="2.8">
<text x="58.4" y="5.1">1.00in</text>
<text x="56.9" y="8.9">25.4mm</text>
<text x="101.2" y="12.1">1.75in [</text>
<text x="113.9" y="12.1">44.5mm] THRU</text>
<text x="106.9" y="32.6">4-40 INTERNAL THREAD</text>
<text x="106.9" y="36">8 PLACES (2 EACH SIDE)</text>
<text x="17.7" y="40.5">2.00in</text>
<text x="32.8" y="40.5">1.50in</text>
<text x="16.2" y="44.3">50.8mm</text>
<text x="31.3" y="44.3">38.1mm</text>
<text x="45.6" y="42.1">C</text>
<text x="46.6" y="42.9">L</text>
<text x="106.5" y="53.2">1.00in</text>
<text x="105" y="57">25.4mm</text>
<text x="73.4" y="70.8">C</text>
<text x="74.5" y="71.6">L</text>
<text x="71.1" y="75.9">1.50in</text>
<text x="69.6" y="79.7">38.1mm</text>
<text x="71.1" y="83.8">2.00in</text>
<text x="69.6" y="87.5">50.8mm</text>
<text x="50" y="95.3">TYPICAL OF TOP AND BOTTOM VIEWS</text>
<text x="68.5" y="92.4">TOP VIEW</text>
<text x="71.1" y="111.9">1.23in</text>
<text x="69.6" y="115.7">31.2mm</text>
<text x="210.7" y="119.1">30.0mm</text>
<text x="212.2" y="115.3">1.18in</text>
<text x="69.6" y="125.1">30.0mm</text>
<text x="71.1" y="121.3">1.18in</text>
<text x="106.4" y="123.4">0.10in [</text>
<text x="119.1" y="123.4">2.4mm]</text>
<text x="73.3" y="129.2">C</text>
<text x="74.4" y="130">L</text>
<text x="103.2" y="126.8">8 PLACES (2 PLACES EACH SIDE)</text>
<text x="103.2" y="130.1">ALIGNMENT BORE FOR USE WITH</text>
<text x="150.4" y="130.1">3/32 DOWEL PIN</text>
<text x="214.5" y="129.3">C</text>
<text x="215.6" y="130.1">L</text>
<text x="103.2" y="133.5">COMPATIBLE WITH C4W-CC</text>
<text x="103.2" y="136.9">(C4W-CC NOT INCLUDED)</text>
<text x="148.6" y="139.9">SM1 (</text>
<text x="156.3" y="143.2">INTERNAL THREAD</text>
<text x="159.2" y="139.9">1.035-40) SERIES</text>
<text x="138.5" y="146.6">4 PLACES (1 PLACE EACH SIDE)</text>
<text x="13" y="154.9">39.6mm</text>
<text x="14.5" y="151.1">1.56in</text>
<text x="28.2" y="154.9">30.0mm</text>
<text x="29.7" y="151.1">1.18in</text>
<text x="45.6" y="152.4">C</text>
<text x="46.6" y="153.2">L</text>
<text x="186.4" y="152.7">C</text>
<text x="187.4" y="153.5">L</text>
<text x="246.1" y="154.9">30.0mm</text>
<text x="247.6" y="151.1">1.18in</text>
<text x="106.5" y="161">0.78in</text>
<text x="156.5" y="158.7">4-40 INTERNAL THREAD</text>
<text x="105" y="164.8">19.8mm</text>
<text x="131.9" y="165.4">COMPATIBLE WITH 30mm CAGE SYSTEMS</text>
<text x="142.2" y="162">16 PLACES (4 PLACES EACH SIDE)</text>
<text x="149.4" y="168.7">COMPATIBLE WITH C4W-CC</text>
<text x="151.5" y="172.1">(C4W-CC NOT INCLUDED)</text>
<text x="63.3" y="177.4">0.62in</text>
<text x="61.8" y="181.1">15.6mm</text>
<text x="174.5" y="184.8">DRAWING</text>
<text x="56.9" y="190.7">25.4mm</text>
<text x="58.4" y="186.9">1.00in</text>
<text x="174.5" y="187.6">PROJECTION</text>
<text x="229.4" y="190.2">w w w . t h o r l a b s . c o m</text>
<text x="187.9" y="193.2">NAME</text>
<text x="190.3" y="197.7">PG</text>
<text x="199.9" y="197.7">01/NOV/11</text>
<text x="203.6" y="193.2">DATE</text>
<text x="190.3" y="202.2">BM</text>
<text x="199.9" y="202.2">01/NOV/11</text>
<text x="216.4" y="201.2">MATERIAL</text>
<text x="271.6" y="201.8">REV</text>
<text x="216.7" y="209.7">ITEM #</text>
<text x="254.5" y="209.7">APPROX WEIGHT</text>
</g>
<g font-size="2.5">
<text x="174.2" y="197.7">DRAWN</text>
<text x="172.4" y="202.2">APPROVAL</text>
</g>
<text font-size="2.1" x="178.5" y="206.8">COPYRIGHT © 2015 BY THORLABS</text>
<g font-size="2">
<text x="174.8" y="211">VALUES IN PARENTHESIS ARE CALCULATED</text>
<text x="175.5" y="213.5">AND MAY CONTAIN ROUNDOFF ERRORS</text>
</g>
</svg>
